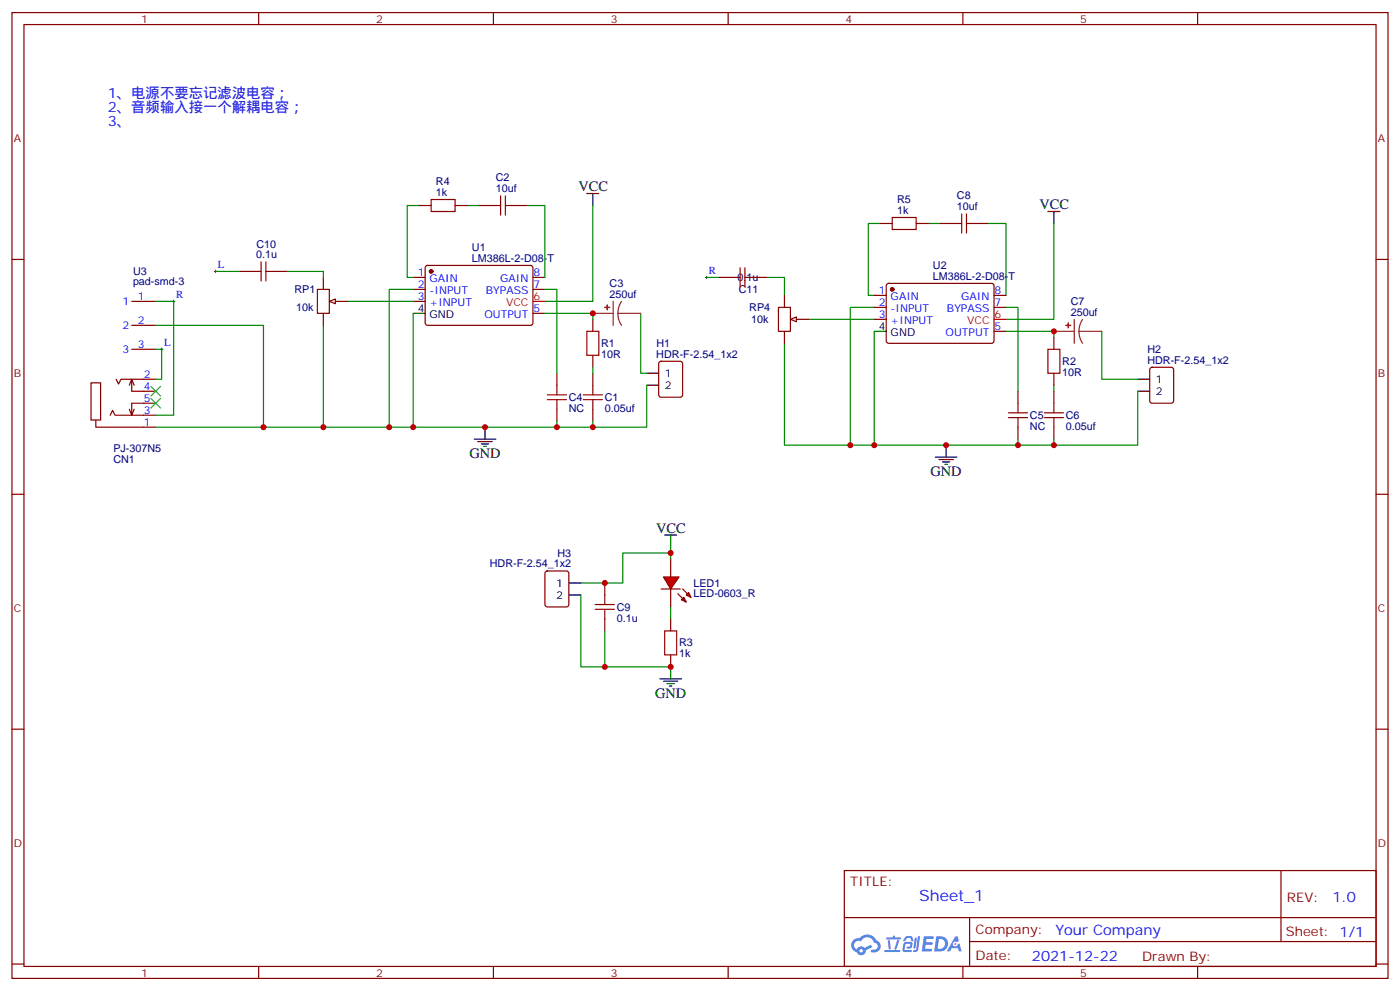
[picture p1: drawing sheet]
<svg xmlns="http://www.w3.org/2000/svg" width="412mm" height="292mm" viewBox="0 0 412 292" stroke-linecap="round" stroke-linejoin="round" font-family="sans-serif">
<g fill="none" stroke="#870000" stroke-width=".35">
<path d="M3.5 3.7h405.4v284.3h-405.4zM7.1 7.2h398.2v277.3h-398.2zM76.2 3.7v3.5M145.3 3.7v3.5M214.5 3.7v3.5M283.6 3.7v3.5M352.8 3.7v3.5M3.5 76.4h3.6M405.3 76.4h3.6M3.5 145.5h3.6M405.3 145.5h3.6M3.5 214.7h3.6"/>
<path d="M405.3 214.7h3.6M248.7 256.3h156.6v28.2h-156.6zM377.3 256.3v20.9M248.7 270.1h156.5M285.6 277.2h119.6M285.6 270.1v14.2M3.5 283.8h3.6M76.2 284.5v3.5M145.3 284.5v3.5M214.5 284.5v3.5M283.6 284.5v3.5M352.8 284.5v3.5"/>
<path d="M405.3 283.8h3.6"/>
</g>
<g fill="#5487ff">
<path d="M272.1 275.6h2.6l.3 .2-.1 .6h-2l-.1 1h1.6l.4 .4-.4 .3h-1.7l-.2 1.2 1.8 .1 .3 .3-.2 .4h-2.9z"/>
<path d="M281.4 275.7h.7l.4 1.3-.7 .3a.74 .74 0 0 0-1.1 .3 .74 .74 0 0 0 .5 1.1 .74 .74 0 0 0 .9-.7l.5-.3 .7 2.4h-.9l-.2-1h-1.9l-.5 1h-.9z"/>
<path d="M269.5 276.1h.6l-.4 2.9a.31 .31 0 0 1-.3 .3 .31 .31 0 0 1-.3-.3z"/>
<path d="M270.4 275.6h.6l-.5 4a.89 .89 0 0 1-.7 .7 .89 .89 0 0 1-.9-.3l1-.5z"/>
<path d="M266.8 275.8l.6-.2 1.2 .1 .5 1.3-.6 .1-.4-.9-1 .1a.95 .95 0 0 1-1 .8l-.1-.2z"/>
<path d="M266.4 277.5l1.8-.2a1.04 1.04 0 0 1 .6 1.1 1.04 1.04 0 0 1-.8 .9h-.7a.29 .29 0 0 1-.3-.4 .29 .29 0 0 1 .3-.2h.7l.2-.8h-1.4l-.4 1.7 1.9 .1a.29 .29 0 0 1 .3 .3 .29 .29 0 0 1-.3 .3h-2l-.4-.3 .2-2.1z"/>
<path d="M260.5 279.7h4.4a.3 .3 0 0 1 .3 .3 .3 .3 0 0 1-.3 .3h-4.3z"/>
<path d="M264.3 276.8h.6l-.5 1.6a1.02 1.02 0 0 1-.7 1.2l-.2-.3z"/>
<path d="M261.5 276.8h.6l.3 2.4-.3 .3-.3-.2z"/>
<path d="M261.1 276h1.9l.2-.5h.5l-.1 .5h1.5a.29 .29 0 0 1 .3 .3 .29 .29 0 0 1-.3 .3h-3.9z"/>
<path d="M275.8 275.6l-.6 4.5h1.4a2.27 2.27 0 0 0 2.7-2.3 2.27 2.27 0 0 0-2.7-2.2zM276.6 276.4a1.5 1.5 0 0 1 1.8 1.6 1.5 1.5 0 0 1-1.9 1.3h-.3z"/>
<path d="M251.4 276.8a2.09 2.09 0 0 0 1 3.5 1.37 1.37 0 0 0 1.5 .9 1.37 1.37 0 0 0 1.1-1.4l2-1-.5-.7-1.8 1a1.4 1.4 0 0 0-2.3 .4 1.32 1.32 0 0 1-.6-1.9 1.32 1.32 0 0 1 1.9-.4 2.02 2.02 0 0 1 2-1.3 2.02 2.02 0 0 1 1.8 1.6 1.09 1.09 0 0 1 1.1 1.4 1.09 1.09 0 0 1-1.6 .7 .41 .41 0 0 0-.5 .3 .41 .41 0 0 0 .4 .5 1.89 1.89 0 0 0 2.4-1.2 1.89 1.89 0 0 0-1.2-2.4 2.98 2.98 0 0 0-5-.6l-1 .1zM253.2 279.9a.52 .52 0 0 1 1 0 .52 .52 0 0 1-1 0z"/>
<circle cx="281.4" cy="277.9" r=".28"/>
</g>
<g fill="none" stroke="#870000" stroke-width=".35">
<path d="M125.5 78.3l.4-.2 30.7 .1 .4 .6-.1 16.5-.6 .5-30.6-.1-.5-.6v-16.3zM141.1 60.5h3.5M151.7 60.5h3.5M276.9 65.8h3.6M287.5 65.8h3.5M121.7 81.7h3.5M121.7 85.2h3.5M121.7 88.7h3.5M157 81.7h3.5M157 85.2h3.5M157 92.3h3.5M174.6 94v3.5"/>
<path d="M229.3 90.5h3.5v7h-3.5zM231.1 87v3.5M231.1 97.5v3.6M234.6 94h3.5M310.4 99.3v3.5M164 109.9v3.5M174.6 104.6v3.5M174.6 109.9v3.5M299.9 115.2v3.5M310.4 109.9v3.5M310.4 115.2v3.5M164 120.5v3.5"/>
<path d="M174.6 120.5v3.5M299.9 125.8v3.5M310.4 125.8v3.5"/>
</g>
<circle cx="127" cy="79.9" r=".53" fill="#870000" stroke="#870000" stroke-width=".35"/>
<g fill="none" stroke="#000" stroke-width=".35">
<path d="M172.9 57h3.5M174.6 57v3.5M308.7 62.3h3.5M310.4 62.3v3.5M121.7 92.3h3.5M139.7 129.3h6.3M140.8 130h4.2M141.8 130.7h2.1M142.5 131.4h.7M142.9 125.8v3.5M275.5 134.6h6.4M276.6 135.3h4.2"/>
<path d="M277.6 136h2.2M278.3 136.7h.7M278.7 131.1v3.5"/>
</g>
<path d="M157 88.7h3.5" fill="none" stroke="#f00" stroke-width=".35"/>
<g fill="none" stroke="#a10000" stroke-width=".35">
<path d="M147.5 57.7v5.6M148.9 57.7v5.6M144.6 60.5h2.9M148.9 60.5h2.8M280.5 65.8h2.8M283.3 63v5.6M284.7 65.8h2.8M284.7 63v5.6M172.9 97.5h3.5v7.1h-3.5zM161.2 117.7h5.7M161.2 116.2h5.7M164 113.4v2.8"/>
<path d="M164 117.7v2.8M171.8 117.7h5.6M171.8 116.2h5.6M174.6 113.4v2.8M174.6 117.7v2.8M299.9 118.7v2.8M308.7 102.8h3.5v7.1h-3.5zM310.4 118.7v2.8M297 122.9h5.7M297 121.5h5.7M299.9 122.9v2.9M307.6 122.9h5.7"/>
<path d="M307.6 121.5h5.7M310.4 122.9v2.9"/>
</g>
<g fill="none" stroke="#008700" stroke-width=".35">
<path d="M123.5 60.5h-3.6v21.2h1.8M137.6 60.5h3.5M155.2 60.5h5.3v21.2M174.6 60.5v28.2h-14.1M259.3 65.8h-3.5v21.2h1.7M273.4 65.8h3.5M291 65.8h5.3v21.2M310.4 65.8v28.2h-14.1M95.2 95.8v30h19.5M102.3 88.7h19.4M121.7 85.2h-7v40.6h7M121.7 92.3v33.5h52.9v-1.8"/>
<path d="M160.5 85.2h3.5v24.7M160.5 92.3h14.1v1.7M225.8 81.7h5.3v5.3M238.1 94h19.4M257.5 97.5v33.6h52.9v-1.8M257.5 90.5h-7v40.6h7M296.3 90.5h3.6v24.7M296.3 97.5h14.1v1.8M174.6 108.1v1.8M231.1 101.1v30h19.4M310.4 113.4v1.8M164 124v1.8"/>
<path d="M299.9 129.3v1.8"/>
</g>
<path d="M63.1 79.9h.8M63.5 79.6v.7M50.8 88.7h.7M51.2 88.4v.7M207.8 81.7h.7M208.1 81.3v.7M47.3 102.8h.7M47.6 102.5v.7" fill="none" stroke="#000" stroke-width=".29"/>
<path d="M232.8 94l1.8-.7v1.4z" fill="#f0f0f0" stroke="#870000" stroke-width=".35"/>
<path d="M257.5 87h3.6M257.5 90.5h3.6M257.5 94h3.6M261.3 83.6l.5-.2 30.6 .1 .4 .6-.1 16.5-.6 .5-30.6-.1-.4-.6v-16.3zM292.8 87h3.5M292.8 90.5h3.5M292.8 97.5h3.5" fill="none" stroke="#870000" stroke-width=".35"/>
<circle cx="262.8" cy="85.2" r=".53" fill="#870000" stroke="#870000" stroke-width=".35"/>
<path d="M257.5 97.5h3.6" fill="none" stroke="#000" stroke-width=".35"/>
<path d="M292.8 94h3.5" fill="none" stroke="#f00" stroke-width=".35"/>
<g fill="#f00" stroke="#870000" stroke-width=".35">
<path d="M195.4 169.9h4.6l-2.4 3.5z"/>
<path d="M194.7 173.4h5.7z"/>
</g>
<g fill="#870000" stroke="#870000" stroke-width=".35">
<path d="M201.1 173.4l1.4 1.4z"/>
<path d="M199.7 174.8l1.4 1.4z"/>
</g>
<g fill="#f00" stroke="#870000" stroke-width=".35">
<path d="M202.1 175.2l.7-.8 .8 1.5z"/>
<path d="M200.7 176.6l.7-.7 .7 1.4z"/>
</g>
<path d="M93.5 85.2h3.5v7.1h-3.5zM95.2 81.7v3.5M95.2 92.3v3.5M98.8 88.7h3.5M194.3 106.6l.4-.2h5.7l.6 .4 .1 9.4-.5 .7h-5.9l-.6-.4-.1-9.4zM338.9 108.3l.5-.2h5.6l.7 .5v9.4l-.4 .7h-5.9l-.7-.5v-9.4zM197.6 164.6v5.3M197.6 173.4v5.3M197.6 182.2v3.5M197.6 192.8v3.5" fill="none" stroke="#870000" stroke-width=".35"/>
<path d="M195.8 185.7h3.5v7.1h-3.5z" fill="none" stroke="#a10000" stroke-width=".35"/>
<path d="M190.5 109.9h3.5M190.5 113.4h3.5M335.1 111.7h3.6M335.1 115.2h3.6M195.8 157.5h3.5M197.6 157.5v3.5M194.4 199.8h6.3M197.6 196.3v3.5M195.4 200.6h4.3M196.5 201.3h2.1M197.2 202h.7" fill="none" stroke="#000" stroke-width=".35"/>
<path d="M188.7 92.3v17.6h1.8M324.6 97.5v14.2h10.5M190.5 113.4v12.4h-15.9M335.1 115.2v15.9h-24.7M197.6 161v3.6M197.6 178.7v3.5" fill="none" stroke="#008700" stroke-width=".35"/>
<path d="M97 88.7l1.8-.7v1.4z" fill="#f0f0f0" stroke="#870000" stroke-width=".35"/>
<path d="M174.6 92.3h6M180.6 88.7v7.1M182 92.3l.3 1.8 .8 1.7M182 92.3h6.7M183.1 88.7l-.8 1.7-.3 1.9M310.4 97.5h6M316.4 94v7.1M317.9 97.5l.2 1.9 .8 1.7M317.9 97.5h6.7M318.9 94l-.8 1.7-.2 1.8" fill="none" stroke="#8c2424" stroke-width=".35"/>
<g fill="#8c2424" stroke="#8c2424" stroke-width=".35">
<path d="M178.9 89.8v1.4z"/>
<path d="M178.2 90.5h1.4z"/>
<path d="M314.7 95.1v1.4z"/>
<path d="M314 95.8h1.4z"/>
</g>
<g fill="none" stroke="#870000" stroke-width=".35">
<path d="M70.6 79.9h3.5M81.1 79.9h3.6M123.5 60.5h3.5M134.1 60.5h3.5M259.3 65.8h3.5M269.9 65.8h3.5M38.8 88.7h7.1M38.8 95.8h7.1M211.7 81.7h3.5M222.2 81.7h3.6M26.8 112.7h2.8v10.9h-2.8zM34.2 111.7l.7 1.4 .7-1.4h10.3"/>
<path d="M38.1 113.4l.7-1.7v3.5h7.1M38.8 102.8h7.1M38.8 111.7l.7 1.7M45.9 118.7h-7.1v3.5l-.7-1.7M28.2 123.6v2.2h17.7M32.5 122.2l.7-1.4 .7 1.4h12M39.5 120.5l-.7 1.7M160.7 168.3l.5-.2h5.7l.6 .4 .1 9.5-.5 .6-5.9 .1-.6-.5-.1-9.4zM178.2 171.6v3.6M178.2 182.2v3.5"/>
</g>
<path d="M63.5 79.9h7.1M84.7 79.9h10.5v1.8M45.9 95.8h31.7v30M45.9 88.7h5.3v33.5h-5.3M208.1 81.7h3.6M45.9 102.8h1.7v8.9h-1.7M45.9 125.8h49.3M171.1 175.2v21.1h26.5M197.6 162.8h-14.2v8.8h-12.3M178.2 185.7v10.6" fill="none" stroke="#008700" stroke-width=".35"/>
<path d="M167.6 171.6h3.5M167.6 175.2h3.5" fill="none" stroke="#000" stroke-width=".35"/>
<g fill="none" stroke="#a10000" stroke-width=".35">
<path d="M127 58.7h7.1v3.6h-7.1zM74.1 79.9h2.8M76.9 77.1v5.6M78.3 79.9h2.8M78.3 77.1v5.6M218 78.8v5.7M219.4 78.8v5.7M262.8 64h7.1v3.6h-7.1zM215.2 81.7h2.8M219.4 81.7h2.8M175.3 179.4h5.7M175.3 178h5.7"/>
<path d="M178.2 175.2v2.8M178.2 179.4v2.8"/>
</g>
<path d="M44.4 113.8l2.9 2.8M44.4 117.3l2.9 2.8M47.3 113.8l-2.9 2.8M47.3 117.3l-2.9 2.8" fill="none" stroke="#3c3" stroke-width=".35"/>
<g fill="#c00">
<circle cx="121.7" cy="125.8" r=".88"/>
<circle cx="142.9" cy="125.8" r=".88"/>
<circle cx="114.7" cy="125.8" r=".88"/>
<circle cx="164" cy="125.8" r=".88"/>
<circle cx="299.9" cy="131.1" r=".88"/>
<circle cx="250.5" cy="131.1" r=".88"/>
<circle cx="278.7" cy="131.1" r=".88"/>
<circle cx="257.5" cy="131.1" r=".88"/>
<circle cx="174.6" cy="125.8" r=".88"/>
<circle cx="310.4" cy="131.1" r=".88"/>
<circle cx="174.6" cy="92.3" r=".88"/>
<circle cx="310.4" cy="97.5" r=".88"/>
<circle cx="197.6" cy="162.8" r=".88"/>
<circle cx="197.6" cy="196.3" r=".88"/>
<circle cx="178.2" cy="171.6" r=".88"/>
<circle cx="178.2" cy="196.3" r=".88"/>
<circle cx="95.3" cy="125.8" r=".88"/>
<circle cx="77.6" cy="125.8" r=".88"/>
</g>
<text font-size="4.6" fill="#00f" x="270.8" y="265.3">Sheet_1</text>
<g font-size="4.2" fill="#00f">
<text x="31.7" y="28.8">1、电源不要忘记滤波电容；</text>
<text x="31.7" y="33">2、音频输入接一个解耦电容；</text>
<text x="31.7" y="37.2">3、</text>
<text x="392.5" y="265.6">1.0</text>
<text x="310.9" y="275.1">Your Company</text>
<text x="304" y="282.9">2021-12-22</text>
</g>
<g font-size="4.2">
<text x="170.4" y="56.3">VCC</text>
<text x="306.2" y="61.6">VCC</text>
<text x="138.3" y="134.9">GND</text>
<text x="274.1" y="140.2">GND</text>
<text x="193.3" y="156.8">VCC</text>
<text x="193" y="205.5">GND</text>
</g>
<g font-size="3.9" fill="#800">
<text x="250.5" y="260.9">TITLE:</text>
<text x="379.1" y="265.6">REV:</text>
<text x="287.4" y="275.1">Company:</text>
<text x="378.7" y="275.7">Sheet: 1/1</text>
<text x="287.4" y="282.8">Date:</text>
<text x="336.4" y="282.8">Drawn By:</text>
</g>
<g font-size="3.2" fill="#800">
<text x="41.6" y="6.7">1</text>
<text x="110.8" y="6.7">2</text>
<text x="179.9" y="6.7">3</text>
<text x="249.1" y="6.7">4</text>
<text x="318.2" y="6.7">5</text>
<text x="4.1" y="41.8">A</text>
<text x="405.9" y="41.8">A</text>
<text x="4.1" y="110.9">B</text>
<text x="405.9" y="110.9">B</text>
<text x="4.1" y="180.1">C</text>
<text x="405.9" y="180.1">C</text>
<text x="4.1" y="249.2">D</text>
<text x="405.9" y="249.2">D</text>
<text x="41.6" y="287.5">1</text>
<text x="110.8" y="287.5">2</text>
<text x="179.9" y="287.5">3</text>
<text x="249.1" y="287.5">4</text>
<text x="318.2" y="287.5">5</text>
</g>
<g font-size="3.2" fill="#000080">
<text x="146.1" y="53.4">C2</text>
<text x="128.4" y="57.7">1k</text>
<text x="128.4" y="54.5">R4</text>
<text x="146.1" y="56.6">10uf</text>
<text x="264.2" y="59.7">R5</text>
<text x="281.9" y="58.7">C8</text>
<text x="264.2" y="63">1k</text>
<text x="281.9" y="61.9">10uf</text>
<text x="75.5" y="76">0.1u</text>
<text x="75.5" y="72.9">C10</text>
<text x="139" y="77.1">LM386L-2-D08-T</text>
<text x="139" y="73.9">U1</text>
<text x="39.2" y="80.8">U3</text>
<text x="217.3" y="82.8">0.1u</text>
<text x="274.8" y="82.4">LM386L-2-D08-T</text>
<text x="274.8" y="79.2">U2</text>
<text x="39.2" y="84">pad-smd-3</text>
<text x="86.8" y="86.3">RP1</text>
<text x="179.6" y="87.7">250uf</text>
<text x="179.6" y="84.4">C3</text>
<text x="217.6" y="86.3">C11</text>
<text x="315.4" y="89.7">C7</text>
<text x="87.2" y="91.6">10k</text>
<text x="220.7" y="91.6">RP4</text>
<text x="221.3" y="95.1">10k</text>
<text x="315.4" y="93">250uf</text>
<text x="177.1" y="105.4">10R</text>
<text x="177.1" y="102.2">R1</text>
<text x="193.3" y="105.3">HDR-F-2.54_1x2</text>
<text x="193.3" y="102.1">H1</text>
<text x="312.9" y="107.5">R2</text>
<text x="338" y="107.1">HDR-F-2.54_1x2</text>
<text x="338" y="103.9">H2</text>
<text x="312.9" y="110.7">10R</text>
<text x="167.6" y="118.1">C4</text>
<text x="178.2" y="118.1">C1</text>
<text x="167.6" y="121.2">NC</text>
<text x="178.2" y="121.3">0.05uf</text>
<text x="303.4" y="123.4">C5</text>
<text x="314" y="123.4">C6</text>
<text x="303.4" y="126.5">NC</text>
<text x="314" y="126.6">0.05uf</text>
<text x="33.4" y="133">PJ-307N5</text>
<text x="33.4" y="136.2">CN1</text>
<text x="144.3" y="167">HDR-F-2.54_1x2</text>
<text x="164.2" y="163.9">H3</text>
<text x="204.3" y="172.7">LED1</text>
<text x="181.7" y="179.8">C9</text>
<text x="204.3" y="175.9">LED-0603_R</text>
<text x="181.7" y="183">0.1u</text>
<text x="200" y="190.3">R3</text>
<text x="200" y="193.5">1k</text>
</g>
<g font-size="3.2" fill="#00f">
<text x="64.2" y="79">L</text>
<text x="123" y="81.3">1</text>
<text x="126.5" y="83.1">GAIN</text>
<text x="147.3" y="83.1">GAIN</text>
<text x="157.2" y="81.3">8</text>
<text x="208.8" y="80.8">R</text>
<text x="36.1" y="89.8">1</text>
<text x="40.6" y="88.4">1</text>
<text x="51.9" y="87.8">R</text>
<text x="123" y="84.8">2</text>
<text x="123" y="88.4">3</text>
<text x="126.5" y="86.6">-INPUT</text>
<text x="143.1" y="86.6">BYPASS</text>
<text x="157.2" y="84.8">7</text>
<text x="258.9" y="86.6">1</text>
<text x="262.4" y="88.4">GAIN</text>
<text x="283.2" y="88.4">GAIN</text>
<text x="293" y="86.6">8</text>
<text x="40.6" y="95.4">2</text>
<text x="126.5" y="90.1">+INPUT</text>
<text x="142.7" y="93.7">OUTPUT</text>
<text x="157.2" y="91.9">5</text>
<text x="258.9" y="90.1">2</text>
<text x="258.9" y="93.7">3</text>
<text x="262.4" y="91.9">-INPUT</text>
<text x="262.4" y="95.4">+INPUT</text>
<text x="279" y="91.9">BYPASS</text>
<text x="293" y="90.1">7</text>
<text x="36.1" y="96.8">2</text>
<text x="48.3" y="102">L</text>
<text x="278.5" y="99">OUTPUT</text>
<text x="293" y="97.2">5</text>
<text x="36.1" y="103.9">3</text>
<text x="40.6" y="102.5">3</text>
<text x="42.3" y="111.3">2</text>
<text x="42.3" y="118.4">5</text>
<text x="42.3" y="114.8">4</text>
<text x="42.3" y="125.4">1</text>
<text x="42.3" y="121.9">3</text>
</g>
<g font-size="3.2" fill="#f00">
<text x="157.2" y="88.4">6</text>
<text x="149.1" y="90.1">VCC</text>
<text x="284.9" y="95.4">VCC</text>
<text x="293" y="93.7">6</text>
</g>
<g font-size="3.2">
<text x="123" y="91.9">4</text>
<text x="126.5" y="93.7">GND</text>
<text x="258.9" y="97.2">4</text>
<text x="262.4" y="99">GND</text>
<text x="195.8" y="110.9">1</text>
<text x="340.4" y="112.7">1</text>
<text x="195.8" y="114.5">2</text>
<text x="340.4" y="116.2">2</text>
<text x="163.8" y="172.7">1</text>
<text x="163.8" y="176.2">2</text>
</g>
</svg>
